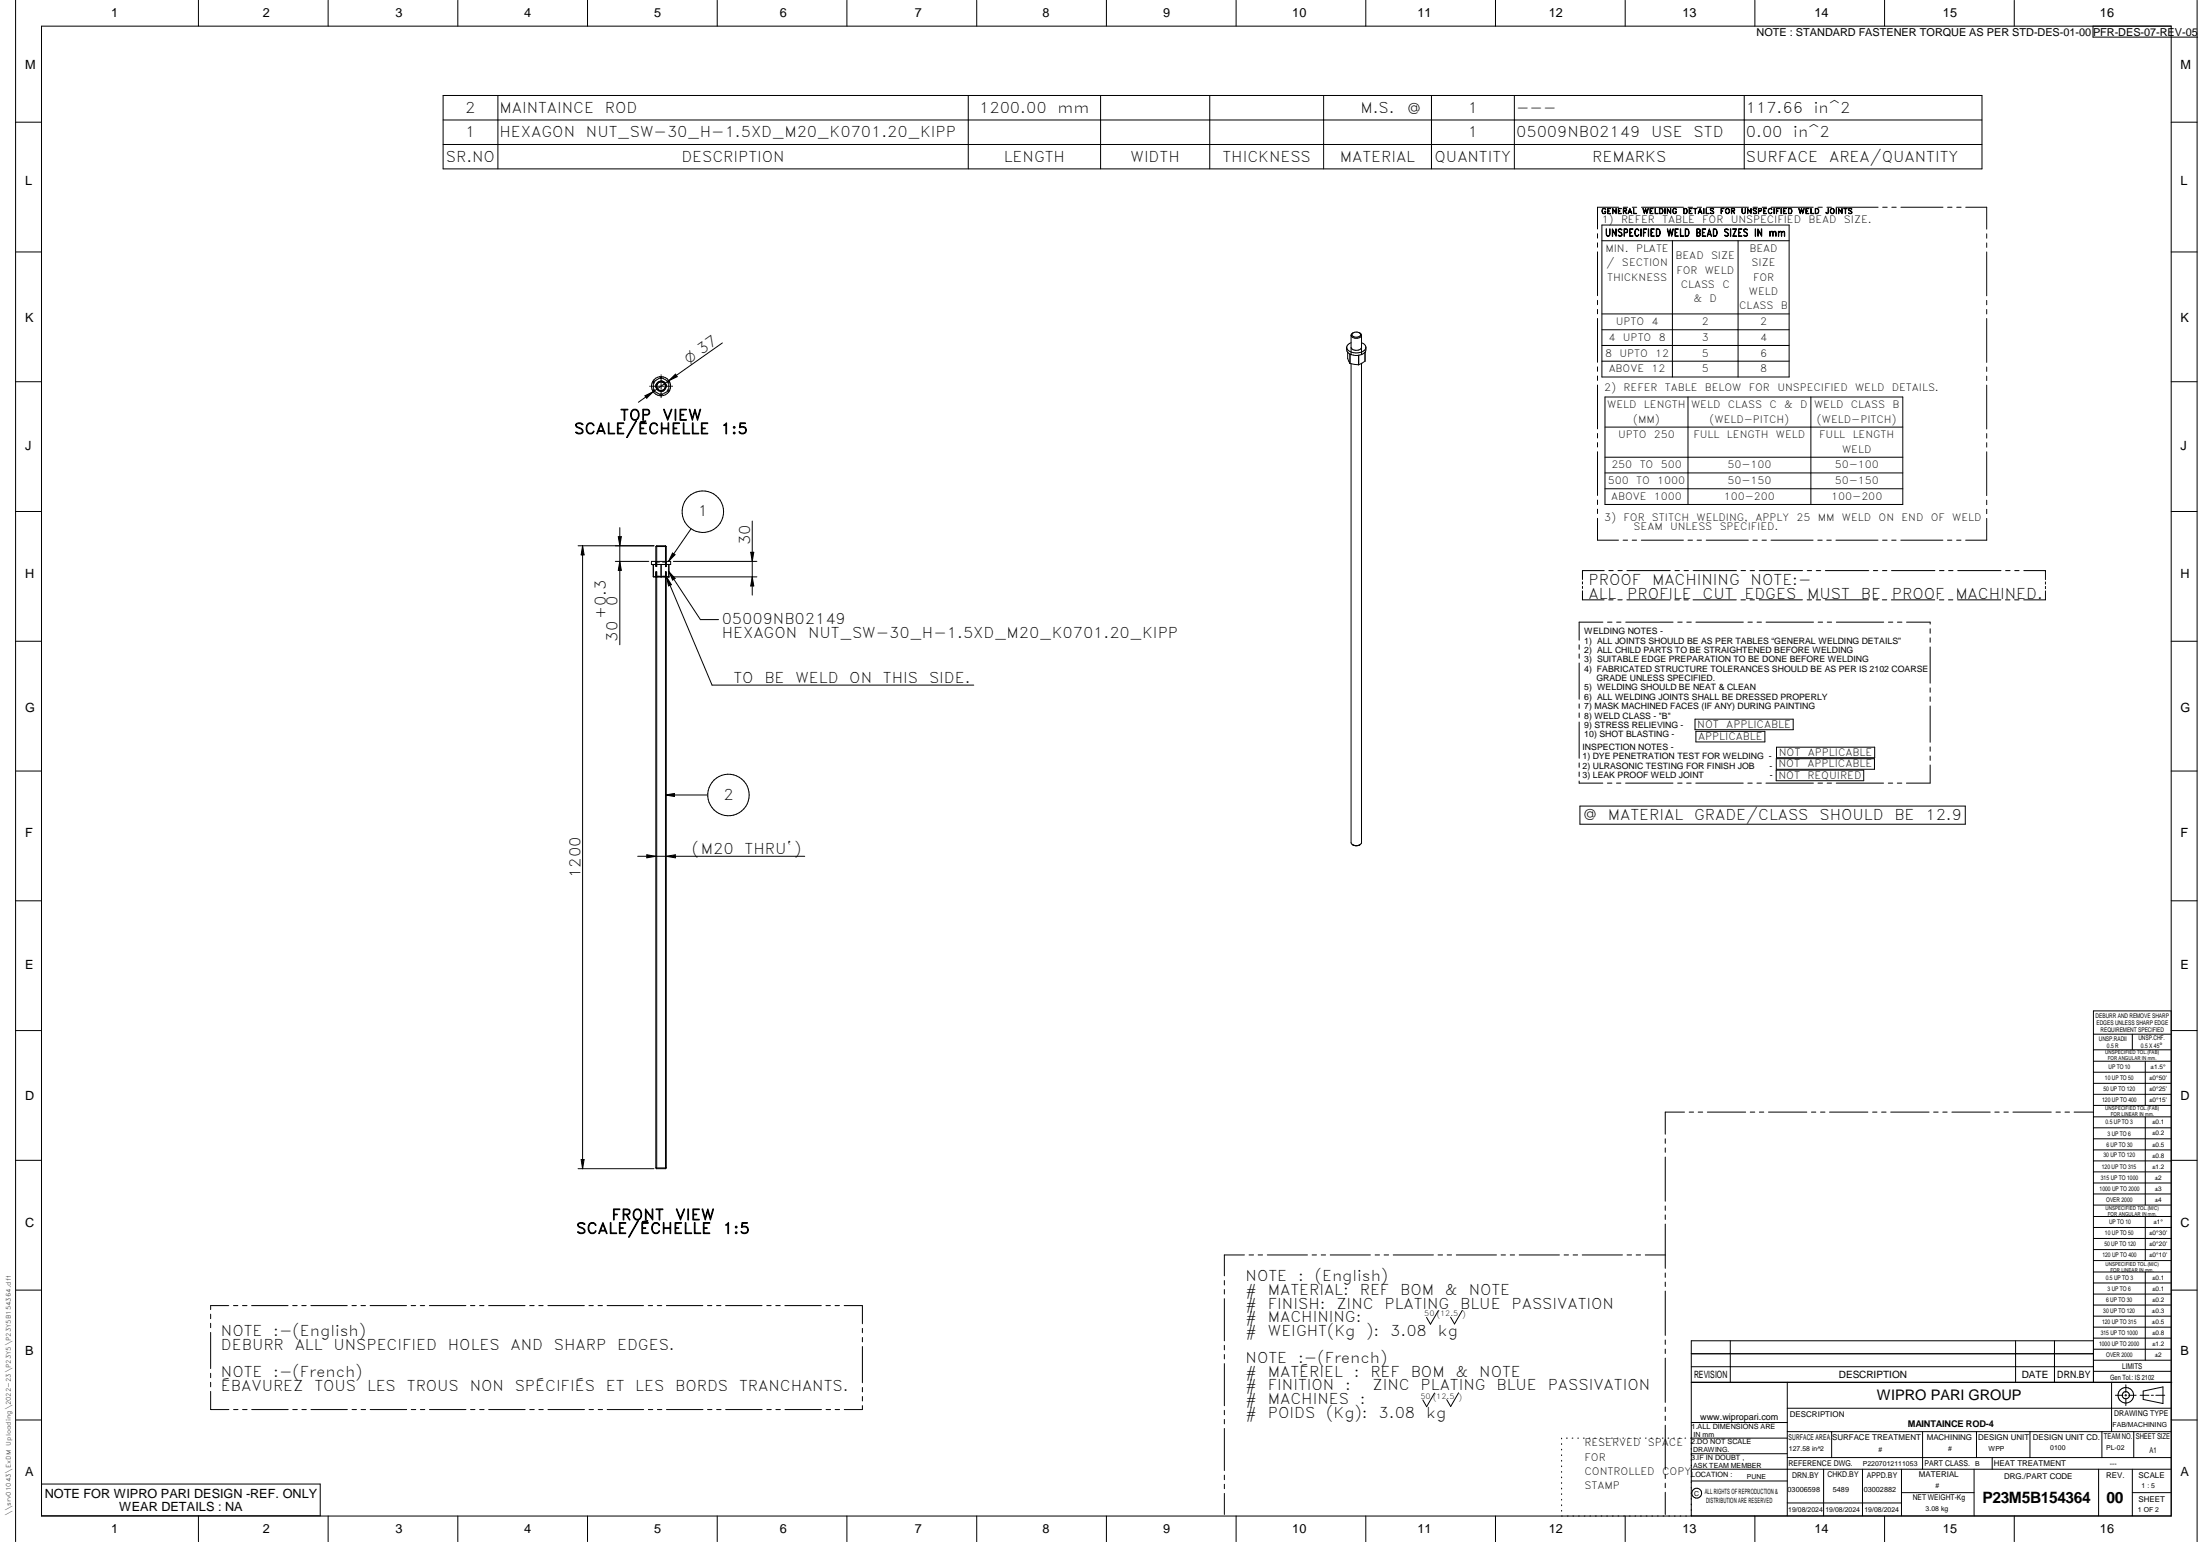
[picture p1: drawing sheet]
<svg xmlns="http://www.w3.org/2000/svg" width="848mm" height="594mm" viewBox="0 0 848 594" stroke-linecap="round" stroke-linejoin="round" font-family="sans-serif">
<g fill="none" stroke="#000" stroke-width=".39">
<path d="M6 .1v593.9M16 10.1h821v574h-821zM76.5 .1v10M126.5 .1v10M176.5 .1v10M226.5 .1v10M276.5 .1v10M326.5 .1v10M376.5 .1v10M426.5 .1v10M476.5 .1v10M526.5 .1v10"/>
<path d="M576.5 .1v10M626.5 .1v10M676.5 .1v10M726.5 .1v10M776.5 .1v10M806.8 10.1v4.2h40.4M847 .1v593.9M170.8 36.8h593.2v28.3h-593.2zM191.9 36.8v28.3M373.3 36.8v28.3M424.3 36.8v28.3M466.3 36.8v28.3"/>
<path d="M510.2 36.8v28.3M551.8 36.8v28.3M583.8 36.8v28.3M672.4 36.8v28.3M6 47.1h10M170.8 46.2h593.2M170.8 55.7h593.2M837 47.1h10M624 79.8h-8.2v8.4M625.7 79.8h1.8M629.2 79.8h1.7M632.8 79.8h16.2"/>
<path d="M650.7 79.8h1.8M654.3 79.8h1.7M657.8 79.8h16.2M675.8 79.8h1.7M679.3 79.8h1.7M682.8 79.8h16.2M700.8 79.8h1.7M704.3 79.8h1.7M707.8 79.8h16.2M725.8 79.8h1.7M729.3 79.8h1.7M732.8 79.8h16.2"/>
<path d="M750.8 79.8h1.7M754.3 79.8h1.7M757.8 79.8h8.1v8.5M6 97.1h10M615.8 90v1.7M615.8 93.6v1.6M615.8 97v16.9M617.5 86.7h72.2v58.5h-72.2zM617.5 92.8h72.2M644.7 92.8v52.4M670 92.8v52.4M765.9 90.1v1.7"/>
<path d="M765.9 93.6v1.7M765.9 97.1v16.9M837 97.1h10M615.8 115.7v1.7M615.8 119.2v1.7M765.9 115.7v1.7M765.9 119.3v1.6M278.5 132.1l-20.6 14.5M519.1 133.8a2.85 2.85 0 0 0 3.4 3.1 3.5 3.5 0 0 0 4-2.1v-1M519.5 135.7v2.4l.9 1.9M520.4 136.4v3.6M520.8 132l-1.4 1-.3 .8"/>
<path d="M520.8 129.2v7.4M520.8 133.8a2.32 2.32 0 0 0 4 0M521.2 128.6a2.1 2.1 0 0 1 3.4 .3 1.96 1.96 0 0 1-3.4 0zM521.6 128.2l-.8 1M523.7 136.9v3.6M524 128.2l.3 .2a.94 .94 0 0 1 .5 1 .94 .94 0 0 1-.9 .8l-1.2 .1-1.1-.2-.8-.9M524.8 132a1.79 1.79 0 0 1 1.7 1.8 1.79 1.79 0 0 1-1.5 1.8 5 5 0 0 1-5.8-1.3l-.1-.5M524.8 140v184.7l-.6 .8-1.1 .3M524.8 129.2v7.4M526.2 139.1h.1M526.2 135.7v3.4M526.2 139.1l-2.5 1.4"/>
<path d="M615.8 122.7v16.9M617.5 120.9h72.2M617.5 127h72.2M617.5 133.1h72.2M617.5 139.1h72.2M765.9 122.7v16.9M6 147.1h10M248.6 152.5l3.2-1.6-2.5 2.5zM250.4 148.8h.2M250.9 148.8h2.1M251.8 150.5h.1M251.8 147.1h.1"/>
<path d="M251.8 147.1v1.1M251.8 149.4v1.1M251.8 150.5l1 .6M251.9 148.3v1M252.1 149.9l.5 .8M252.5 146.9l-.4 .9M252.8 146.5l-1 .6M252.9 151.1l.9 .5M253.1 148.8a1.71 1.71 0 0 0 1 1.5 1.71 1.71 0 0 0 1.8-.2M253.2 147.7a2 2 0 0 1 2.3-.8 2 2 0 0 1 1.3 2M253.2 149.3l.8 1M253.2 147.7l-.3 1.6"/>
<path d="M253.2 148.2v1M253.2 148.3v.5M253.3 148.8h.1M253.4 147.8l-.2 .5M253.5 147.7l-.4 1.1M253.8 146l-.9 .5M253.8 148.8h2.1M253.8 147.4l-.4 .4M253.8 147.4a1.81 1.81 0 0 1 2.7 .9M253.8 151.7l1 .6M254 147.3l-.2 .1M254.3 145.8h1"/>
<path d="M254.3 151.7h1.1M254.8 145.3h.1M254.8 152.2h.1M254.8 147.7v2.2M254.8 150.2v.1M254.8 153v.2M254.8 145.3l-.9 .6M254.8 144.4v.1M254.8 144.8v2.2M254.8 147.3v.1M254.8 145.3l1 .6M255.1 146.8a2 2 0 0 1 1.7 2.6 2 2 0 0 1-2.8 1.2 2 2 0 0 1-.8-2.9"/>
<path d="M255.7 147.3l.5 .5M255.8 151.7l-1 .6M255.9 146l.8 .5M256 150.4l-.5 .3h-1.2M256.2 148.8h.1M256.5 148.3v1M256.5 149.3l-.3 .5M256.5 149.3a1.75 1.75 0 0 1-1.7 1.2v2.2M256.5 149.3l-.8 .9M256.6 148.8h2.2M256.8 151.1l-.9 .5M256.9 146.5l1 .6v1.1"/>
<path d="M257.1 146.9l.5 .8M257.6 149.8l-.5 .9M257.8 148.3v1M257.8 147.1h.1M257.9 150.5h.1M257.9 146.6l2.5-2.5 .7 1zM257.9 146.6l-11.8 8.4M257.9 150.5l-1.1 .6M257.9 149.4v1.1M259.1 148.8h.1M520.4 140l3.3 .5M520.4 140h.1"/>
<path d="M520.8 140.1v184.6l.7 .8 1.1 .3M523.7 140.5h.1M615.8 141.4v1.6M615.8 144.9v1.7M615.8 148.3v16.9M618.7 153h114.8v41.4h-114.8zM650.7 153v41.4M698.1 153v41.4M765.9 141.4v1.7M765.9 144.9v1.7M765.9 148.4v16.9M837 147.1h10"/>
<path d="M615.8 167v1.7M615.8 170.5v1.7M615.8 174v16.9M618.7 164.5h114.8M618.7 176.1h114.8M765.9 167v1.8M765.9 170.6v1.7M765.9 174.1v16.8M6 197.1h10M615.8 192.7v1.7M615.8 196.2v1.7M615.8 199.7v8.4h8.1"/>
<path d="M618.7 182.2h114.8M618.7 188.3h114.8M765.9 192.7v1.7M765.9 196.2v1.7M765.9 199.7v8.4h-8.2M837 197.1h10M222.8 210.3h29.3M224.6 210.3v240M224.6 210.3l.6 3.5h-1.2zM237.2 216.3h12.9M238.3 206.8h1.2l-.6 3.5zM238.9 216.3l.6 3.5h-1.2z"/>
<path d="M238.9 203.3v45.1M251.1 216.3h7.4v1.2h-7.4zM251.8 217.5v4.7h3M251.8 217.5h.1M251.8 217.5v4.7h6.1v-4.7M252.8 210.6v7.7M252.8 216.3h.1M252.8 210.6h4M253 216.5h.1M253.1 216.5h1.1M253.1 216.5v1.8M253.2 210.3v7.9"/>
<path d="M253.2 210.3h3.3M253.2 210.3l-.4 .3M254.8 217.5h.1M254.8 217.5v4.7M255.4 216.5h1.2M256.5 210.3v7.9M256.5 210.3l.3 .3M256.6 216.5h.1M256.6 216.5v1.9M256.8 210.6v7.7M256.8 216.3v.1M257.8 217.5v4.7h-3"/>
<path d="M257.9 217.5h.1M259.2 213.1l1 .6-2.5 2.6zM259.6 216.3h32.2M266.4 203.7l-8.7 12.6M289.4 212.8h1.2l-.6 3.5zM290 200.7v28.6M618.4 219.8h-8.4v3.5M620.2 219.8h1.7M623.7 219.8h1.7M625.7 208.1h1.7M627.2 219.8h16.7M629.2 208.1h1.7"/>
<path d="M632.7 208.1h16.2M645.7 219.8h1.7M649.2 219.8h1.7M650.7 208.1h1.7M652.7 219.8h16.7M654.2 208.1h1.7M657.7 208.1h16.2M671.2 219.8h1.7M674.7 219.8h1.7M675.7 208.1h1.7M678.2 219.8h16.7M679.2 208.1h1.7"/>
<path d="M682.7 208.1h16.2M696.7 219.8h1.7M700.2 219.8h1.7M700.7 208.1h1.7M703.7 219.8h16.7M704.2 208.1h1.8M707.7 208.1h16.2M722.2 219.8h1.7M725.7 219.8h1.7M725.7 208.1h1.8M729.1 219.8h16.8M729.2 208.1h1.7"/>
<path d="M732.7 208.1h16.3M747.6 219.8h1.8M750.7 208.1h1.7M751.2 219.8h1.7M754.3 208.1h1.6M754.7 219.8h16.7M773.1 219.8h1.8M776.6 219.8h1.7M780.2 219.8h8.3v3.5M252.8 220.3v229.7M252.9 222.2l-.1 .1M253.1 222h1.1"/>
<path d="M253.1 220.2v1.8M253.1 222h-.1M253.2 220.3v230M254.8 222.2h.1M255.4 222h1.2M256.5 220.3v230M256.6 222l.1 .1M256.6 220.2v1.8M256.8 222.3h.1M256.8 220.3v229.7M256.9 222.3l1.9 3-1.1 .4zM256.9 222.2l17.6 41.7h100.9"/>
<path d="M257.9 222.2h.1M257.9 220.3l12.1 18.4h7M257.9 220.3l2.4 2.5-1 .7zM258.9 222.2h32.9M290 222.3l.6 3.5h-1.2zM610 227.6v3.5h8.4M610 224.2v.8M610 225.9v.8M617.9 239.7h-9.1v6.9M619.7 239.7h1.7M620.1 231.1h1.7M623.2 239.7h1.7"/>
<path d="M623.7 231.1h1.6M626.7 239.7h18.2M627.1 231.1h16.7M645.6 231.1h1.8M646.8 239.7h1.7M649.1 231.1h1.7M650.2 239.7h1.8M652.7 231.1h16.6M653.8 239.7h18.2M671.1 231.1h1.7M673.8 239.7h1.7M674.6 231.1h1.7"/>
<path d="M677.3 239.7h1.7M678.1 231.1h16.7M680.8 239.7h18.3M696.6 231.1h1.7M700.1 231.1h1.7M700.9 239.7h1.7M703.6 231.1h16.7M704.4 239.7h1.7M707.9 239.7h18.2M722.1 231.1h1.7M725.6 231.1h1.7M728 239.7h1.7"/>
<path d="M729.1 231.1h16.7M731.4 239.7h1.8M734.9 239.7h9.2v.8M747.6 231.1h1.7M751.1 231.1h1.7M754.6 231.1h16.7M773.1 231.1h1.7M776.6 231.1h1.7M788.5 227.7v3.4h-8.4M788.5 224.2v.8M788.5 225.9v.9M6 247.1h10"/>
<path d="M608.8 248.4v1.7M608.8 251.9v1.7M608.8 255.4v14M744.1 242.2v1.8M744.1 245.7v1.7M744.1 249.3v13.9M837 247.1h10M608.8 271.2v1.7M608.8 274.7v1.7M608.8 278.2v13.9M653.4 277.1h37.9v4h-37.9zM744.1 265v1.7"/>
<path d="M744.1 268.5v1.7M744.1 272v14M6 297.1h10M608.8 293.9v1.7M608.8 297.4v1.7M653.8 281.8h26.5v4h-26.5zM684.7 296.7h33.7v4.1h-33.7zM684.7 292.3h37.9v4.1h-37.9zM684.8 287.9h37.9v4h-37.9zM744.1 294.7v7h-9.2M744.1 287.7v1.7M744.1 291.3v1.6"/>
<path d="M837 297.1h10M256.5 306.3l3.5-.6v1.2zM256.5 306.3h16.3M608.8 300.9v.8h9.1M609 310.6h148.6v6.9h-148.6zM619.6 301.7h1.8M623.1 301.7h1.7M626.7 301.7h18.2M646.7 301.7h1.7M650.2 301.7h1.7M653.7 301.7h18.3M673.8 301.7h1.7"/>
<path d="M677.3 301.7h1.7M680.8 301.7h18.3M700.8 301.7h1.8M704.3 301.7h1.7M707.9 301.7h18.2M727.9 301.7h1.7M731.4 301.7h1.7M245.8 329.9h64.4M249.3 329.3l3.5 .6-3.5 .6zM256.8 329.9l3.5-.6 .1 1.2zM521.4 325.5l1.2 .3M523.1 325.8h-.5"/>
<path d="M524.3 325.5l-1.2 .3M6 347h10M837 347h10M6 397h10M807 398.4h30M822 398.4v6.1M837 397h10M837 389.5h-30v143.1M807 404.5h30M807 408.9h30M807 413.1h30M807 417.4h30"/>
<path d="M827 408.9v17M641.9 438.7v1.8M649.4 428.5h-7.5v8.5M651.2 428.5h1.7M654.6 428.5h1.8M658.2 428.5h14.7M674.7 428.5h1.7M678.2 428.5h1.7M681.7 428.5h14.8M698.3 428.5h1.7M701.8 428.5h1.7M705.3 428.5h14.7"/>
<path d="M721.9 428.5h1.7M725.3 428.5h1.8M728.9 428.5h14.7M745.4 428.5h1.7M748.9 428.5h1.7M752.4 428.5h14.8M769 428.5h1.7M772.5 428.5h1.7M776 428.5h14.7M792.6 428.5h1.7M796 428.5h1.8M799.5 428.5h7.4"/>
<path d="M807 421.6h30M807 425.9h30M807 430.3h30M807 434.5h30M807 438.7h30M827 430.3v34M6 447h10M222.8 450.3h29.3M224 446.7h1.2l-.6 3.6zM252.8 450h4M252.8 450l.4 .3M253.2 450.3h3.3"/>
<path d="M256.8 450l-.3 .3M641.9 442.3v1.6M641.9 445.8v17M807 443h30M807 447.3h30M807 451.5h30M807 455.8h30M807 460h30M837 447h10M641.9 464.6v1.7M641.9 468.1v1.7M641.9 471.6v17.1"/>
<path d="M807 464.3h30M807 468.7h30M807 472.9h30M807 477.1h30M827 468.7v16.9M6 497h10M472 493.4v1.6M472 496.8v1.8M479.7 483.5h-7.7v8M481.5 483.5h1.7M485 483.5h1.7M488.5 483.5h15.5"/>
<path d="M505.8 483.5h1.7M509.3 483.5h1.7M512.8 483.5h15.5M530.1 483.5h1.7M533.6 483.5h1.7M537.1 483.5h15.5M554.4 483.5h1.7M557.9 483.5h1.7M561.4 483.5h15.5M578.7 483.5h1.6M582.2 483.5h1.7M585.6 483.5h15.5"/>
<path d="M603 483.5h1.6M606.4 483.5h1.8M609.9 483.5h15.5M627.2 483.5h1.7M630.7 483.5h1.7M634.2 483.5h7.7M641.9 490.4v1.7M641.9 493.9v1.7M641.9 497.4v17.1M807 481.4h30M807 485.6h30M807 490.1h30"/>
<path d="M807 494.3h30M807 498.6h30M827 490.1v33.9M837 497h10M81.2 506.3v1.7M81.2 509.8v1.7M81.2 513.3v14M88.2 503h-7v1.5M90 503h1.7M93.5 503h1.7M97 503h14M112.8 503h1.8"/>
<path d="M116.3 503h1.7M119.8 503h14.1M135.7 503h1.7M139.1 503h1.8M142.7 503h14M158.5 503h1.7M162 503h1.7M165.5 503h14.1M181.4 503h1.6M184.9 503h1.7M188.3 503h14.1M204.2 503h1.7"/>
<path d="M207.7 503h1.7M211.2 503h14.1M227 503h1.7M230.5 503h1.7M234 503h14.1M249.9 503h1.7M253.4 503h1.7M256.9 503h14M272.7 503h1.7M276.2 503h1.7M279.7 503h14.1M295.6 503h1.7"/>
<path d="M299 503h1.8M302.6 503h14M318.4 503h1.7M321.9 503h1.7M325.4 503h7v7M332.4 511.8v1.7M332.4 515.3v1.7M332.4 518.8v13.9M472 500.3v16.3M472 518.3v1.8M554.5 504.9l-3.1 5.3-1.5-2.7M563.7 504.8l-3 5.3-1.5-2.7"/>
<path d="M641.9 516.3v1.6M641.9 519.8v1.7M667 516.6v16M777 516.6v16M792 516.6v16M807 502.8h30M807 507.1h30M807 511.3h30M807 515.5h30M807 519.8h30M807 516.6h-155v67.5M81.2 536.1v7h7"/>
<path d="M81.2 529.1v1.7M81.2 532.6v1.7M332.4 534.5v1.7M332.4 538v1.7M472 521.8v1.7M472 525.4v16.2M553 536.7l-3 5.3-1.5-2.7M562.3 536.6l-3.1 5.3-1.5-2.7M641.9 523.2v17.1M652 532.6h185.2M652 521.5h155M652 526.5h155"/>
<path d="M689 532.6v51.4M807 524h30M807 528.3h30M814 532.6v19M815.5 537.5h2.8M819.1 537.5h.7M819.5 533.5v2.9M819.5 537.2v.7M819.5 538.7v2.8M820.6 537.5h2.9M825 537.5h3.4M826.2 535.9l7.6-1.6v6.4l-7.6-1.5z"/>
<path d="M829.3 537.5h.8M831 537.5h3.5M6 547.1h10M90 543.1h1.7M93.5 543.1h1.7M97 543.1h14.1M112.9 543.1h1.7M116.4 543.1h1.7M119.9 543.1h14M135.7 543.1h1.7M139.2 543.1h1.7M142.7 543.1h14.1"/>
<path d="M158.5 543.1h1.8M162.1 543.1h1.6M165.6 543.1h14M181.4 543.1h1.7M184.9 543.1h1.7M188.4 543.1h14M204.2 543.1h1.8M207.7 543.1h1.7M211.2 543.1h14.1M227.1 543.1h1.7M230.6 543.1h1.7M234.1 543.1h14"/>
<path d="M249.9 543.1h1.7M253.4 543.1h1.7M256.9 543.1h14.1M272.8 543.1h1.6M276.3 543.1h1.7M279.7 543.1h14.1M295.6 543.1h1.7M299.1 543.1h1.7M302.6 543.1h14.1M318.4 543.1h1.8M321.9 543.1h1.7M332.4 541.5v1.6h-6.9"/>
<path d="M472 543.3v1.7M472 546.9v1.7M472 550.3v16.2M602 554.1v.3M602 556.2v.3M602 558.3v.3M603.8 554.1h.4M606 554.1h.3M608.2 554.1h.3M610.4 554.1h.3M612.6 554.1h.3M614.7 554.1h.3"/>
<path d="M616.9 554.1h.3M619.1 554.1h.3M621.2 554.1h.3M623.4 554.1h.3M625.6 554.1h.3M627.8 554.1h.3M629.9 554.1h.4M632.1 554.1h.3M634.3 554.1h.3M636.5 554.1h.3M638.6 554.1h.3M640.8 554.1h.3"/>
<path d="M641.9 542.1v1.7M641.9 545.6v1.7M641.9 549.1v17M643 554.1h.3M645.2 554.1h.3M647.3 554.1h.4M649.5 554.1h.3M652 548h37M689 542.5h148M689 551.6h148M689 554.1h-37.3M706.1 551.6v10"/>
<path d="M741.1 551.6v14.4M761.9 551.6v10M782.5 551.6v10M810.3 551.6v10M822.5 551.6v10M837 547.1h10M16 571.8h107.4v12.2h-107.4M472 568.3v1.8M472 571.8v1.7M472 575.4v8.1M602 560.5v.3M602 562.6v.3"/>
<path d="M602 564.8v.3M602 566.9v.3M602 569v.3M602 571.2v.3M602 573.3v.4M602 575.5v.3M602 577.6v.3M602 579.8v.3M641.9 567.9v1.7M641.9 571.4v1.8M641.9 574.9v8.6M652 570.6h37"/>
<path d="M652 560.1h37M689 561.6h148M689 579h44M703 566v18M718 566v18M733 575.1h28M733 566v18M761 566v18M768 561.6v4.4M809 566v18M822 566v18M822 575.1h15"/>
<path d="M837 566h-185M76.5 584.1v9.9M126.5 584.1v9.9M176.5 584.1v9.9M226.5 584.1v9.9M276.5 584.1v9.9M326.5 584.1v9.9M376.5 584.1v9.9M426.5 584.1v9.9M476.5 584.1v9.9M526.5 584.1v9.9M576.5 584.1v9.9"/>
<path d="M602 581.9v.3M626.5 584.1v9.9M652 584h185M676.5 584.1v9.9M726.5 584.1v9.9M776.5 584.1v9.9"/>
<circle cx="254.8" cy="148.8" r="3.7"/>
<circle cx="270.9" cy="197.1" r="8"/>
<circle cx="280.8" cy="306.3" r="8"/>
<circle cx="819.5" cy="537.5" r="2.99"/>
<circle cx="819.5" cy="537.5" r="1.39"/>
<circle cx="654.1" cy="575.3" r="1.9"/>
</g>
<g fill="#000">
<path d="M248.6 152.5l3.2-1.6-2.5 2.5zM257.9 146.6l2.5-2.5 .7 1zM224.6 210.3l.6 3.5h-1.2zM238.3 206.8h1.2l-.6 3.5zM238.9 216.3l.6 3.5h-1.2zM259.2 213.1l1 .6-2.5 2.6zM289.4 212.8h1.2l-.6 3.5zM256.9 222.3l1.9 3-1.1 .4zM257.9 220.3l2.4 2.5-1 .7zM290 222.3l.6 3.5h-1.2zM256.5 306.3l3.5-.6v1.2zM249.3 329.3l3.5 .6-3.5 .6z"/>
<path d="M256.8 329.9l3.5-.6v1.2zM224 446.7h1.2l-.6 3.6z"/>
</g>
<g font-size="6">
<text x="764.3" y="578.9">P23M5B154364</text>
<text x="812.1" y="578.9">00</text>
</g>
<g font-size="5.7">
<text x="179.4" y="43.4">2</text>
<text x="192.6" y="43.4">MAINTAINCE</text>
<text x="233.2" y="43.4">ROD</text>
<text x="377.5" y="43.4">1200.00</text>
<text x="407.6" y="43.4">mm</text>
<text x="524.4" y="43.4">M.S.</text>
<text x="542.5" y="43.8">@</text>
<text x="565.8" y="43.4">1</text>
<text x="584.5" y="43.4">---</text>
<text x="673" y="43.4">117.66</text>
<text x="699.2" y="43.4">in^2</text>
<text x="179.4" y="52.9">1</text>
<text x="192.6" y="52.9">HEXAGON</text>
<text x="225.9" y="52.9">NUT_SW-30_H-1.5XD_M20_K0701.20_KIPP</text>
<text x="565.8" y="52.9">1</text>
<text x="584.5" y="52.9">05009NB02149</text>
<text x="636.5" y="52.9">USE</text>
<text x="652.9" y="52.9">STD</text>
<text x="673" y="52.9">0.00</text>
<text x="691.3" y="52.9">in^2</text>
<text x="171.9" y="62.3">SR.NO</text>
<text x="262.7" y="62.3">DESCRIPTION</text>
<text x="387" y="62.3">LENGTH</text>
<text x="435.8" y="62.3">WIDTH</text>
<text x="471.3" y="62.3">THICKNESS</text>
<text x="516.5" y="62.3">MATERIAL</text>
<text x="553" y="62.3">QUANTITY</text>
<text x="613.8" y="62.3">REMARKS</text>
<text x="673" y="62.3">SURFACE</text>
<text x="705.1" y="62.3">AREA/QUANTITY</text>
<text x="239" y="161.9">TOP</text>
<text x="255.4" y="161.9">VIEW</text>
<text x="221.3" y="167.2">SCALE/ÉCHELLE</text>
<text x="277.9" y="167.2">1:5</text>
<text x="269" y="198.9">1</text>
<text x="289.1" y="209.9" transform="rotate(-90 289.1 209.9)">30</text>
<text x="612.4" y="225.5">PROOF</text>
<text x="636.8" y="225.5">MACHINING</text>
<text x="674.9" y="225.5">NOTE:-</text>
<text x="238" y="233.6" transform="rotate(-90 238 233.6)">0</text>
<text x="612.4" y="230.7">ALL</text>
<text x="627.3" y="230.7">PROFILE</text>
<text x="656.3" y="230.7">CUT</text>
<text x="672.5" y="230.7">EDGES</text>
<text x="696.6" y="230.7">MUST</text>
<text x="717.3" y="230.7">BE</text>
<text x="729.3" y="230.7">PROOF</text>
<text x="753.8" y="230.7">MACHINED.</text>
<text x="233.5" y="238.6" transform="rotate(-90 233.5 238.6)">+0.3</text>
<text x="278.2" y="240.5">05009NB02149</text>
<text x="278.2" y="245.7">HEXAGON</text>
<text x="311.5" y="245.7">NUT_SW-30_H-1.5XD_M20_K0701.20_KIPP</text>
<text x="238" y="247.2" transform="rotate(-90 238 247.2)">30</text>
<text x="282.7" y="263.1">TO</text>
<text x="294.7" y="263.1">BE</text>
<text x="306.6" y="263.1">WELD</text>
<text x="327.4" y="263.1">ON</text>
<text x="340.4" y="263.1">THIS</text>
<text x="358.1" y="263.1">SIDE.</text>
<text x="278.8" y="308.1">2</text>
<text x="610.3" y="315.8">@</text>
<text x="619.9" y="315.8">MATERIAL</text>
<text x="653.1" y="315.8">GRADE/CLASS</text>
<text x="701.4" y="315.8">SHOULD</text>
<text x="730.3" y="315.8">BE</text>
<text x="742.3" y="315.8">12.9</text>
<text x="266.7" y="329">(M20</text>
<text x="287" y="329">THRU`)</text>
<text x="223.7" y="338.2" transform="rotate(-90 223.7 338.2)">1200</text>
<text x="235.7" y="470">FRONT</text>
<text x="260.3" y="470">VIEW</text>
<text x="222.1" y="475.3">SCALE/ÉCHELLE</text>
<text x="278.6" y="475.3">1:5</text>
<text x="480.2" y="493.6">NOTE</text>
<text x="500.4" y="493.6">:</text>
<text x="506.8" y="493.6">(English)</text>
<text x="480.2" y="498.9">#</text>
<text x="488.8" y="498.9">MATERIAL:</text>
<text x="524.2" y="498.9">REF</text>
<text x="539.8" y="498.9">BOM</text>
<text x="557" y="498.9">&amp;</text>
<text x="566.2" y="498.9">NOTE</text>
<text x="480.2" y="504.1">#</text>
<text x="480.2" y="509.4">#</text>
<text x="488.8" y="509.4">MACHINING:</text>
<text x="488.8" y="504.1">FINISH:</text>
<text x="515.2" y="504.1">ZINC</text>
<text x="533.7" y="504.1">PLATING</text>
<text x="562.9" y="504.1">BLUE</text>
<text x="582.7" y="504.1">PASSIVATION</text>
<text x="85.2" y="514.7">NOTE</text>
<text x="105.4" y="514.7">:-(English)</text>
<text x="480.2" y="514.6">#</text>
<text x="488.8" y="514.6">WEIGHT(Kg</text>
<text x="526.7" y="514.6">):</text>
<text x="535.9" y="514.6">3.08</text>
<text x="554.2" y="514.6">kg</text>
<text x="85.2" y="520">DEBURR</text>
<text x="113.6" y="520">ALL</text>
<text x="128.5" y="520">UNSPECIFIED</text>
<text x="172.7" y="520">HOLES</text>
<text x="196.8" y="520">AND</text>
<text x="213.5" y="520">SHARP</text>
<text x="237.9" y="520">EDGES.</text>
<text x="480.2" y="525.1">NOTE</text>
<text x="500.4" y="525.1">:-(French)</text>
<text x="85.2" y="530.5">NOTE</text>
<text x="105.4" y="530.5">:-(French)</text>
<text x="480.2" y="530.4">#</text>
<text x="488.8" y="530.4">MATÉRIEL</text>
<text x="521.8" y="530.4">:</text>
<text x="528.3" y="530.4">REF</text>
<text x="543.8" y="530.4">BOM</text>
<text x="561.1" y="530.4">&amp;</text>
<text x="570.2" y="530.4">NOTE</text>
<text x="85.2" y="535.7">ÉBAVUREZ</text>
<text x="121.2" y="535.7">TOUS</text>
<text x="141.5" y="535.7">LES</text>
<text x="156.8" y="535.7">TROUS</text>
<text x="181.1" y="535.7">NON</text>
<text x="198.4" y="535.7">SPÉCIFIÉS</text>
<text x="233.5" y="535.7">ET</text>
<text x="244.9" y="535.7">LES</text>
<text x="260.3" y="535.7">BORDS</text>
<text x="284.9" y="535.7">TRANCHANTS.</text>
<text x="480.2" y="535.7">#</text>
<text x="488.8" y="535.7">FINITION</text>
<text x="518.6" y="535.7">:</text>
<text x="529.1" y="535.7">ZINC</text>
<text x="547.6" y="535.7">PLATING</text>
<text x="576.9" y="535.7">BLUE</text>
<text x="596.6" y="535.7">PASSIVATION</text>
<text x="480.2" y="540.9">#</text>
<text x="488.8" y="540.9">MACHINES</text>
<text x="524.2" y="540.9">:</text>
<text x="480.2" y="546.2">#</text>
<text x="488.8" y="546.2">POIDS</text>
<text x="511.2" y="546.2">(Kg):</text>
<text x="531.4" y="546.2">3.08</text>
<text x="549.7" y="546.2">kg</text>
</g>
<text font-size="5.6" x="723.5" y="539.3">WIPRO PARI GROUP</text>
<text font-size="5.4" x="265.5" y="140.2" transform="rotate(-35 265.5 140.2)">O 37</text>
<g font-size="4.9">
<text x="42.9" y="6.6">1</text>
<text x="101.3" y="6.7">2</text>
<text x="152.5" y="6.7">3</text>
<text x="202.1" y="6.7">4</text>
<text x="252.1" y="6.7">5</text>
<text x="300.6" y="6.7">6</text>
<text x="352.6" y="6.7">7</text>
<text x="401.9" y="6.7">8</text>
<text x="448.4" y="6.7">9</text>
<text x="498.1" y="6.7">10</text>
<text x="546.4" y="6.7">11</text>
<text x="597" y="6.7">12</text>
<text x="648.5" y="6.6">13</text>
<text x="699.4" y="6.6">14</text>
<text x="749" y="6.7">15</text>
<text x="809.5" y="6.6">16</text>
<text x="9.7" y="26.7">M</text>
<text x="840.6" y="26.7">M</text>
<text x="9.7" y="71.4">L</text>
<text x="840.6" y="71.4">L</text>
<text x="9.7" y="124.2">K</text>
<text x="840.6" y="124.2">K</text>
<text x="9.7" y="173.4">J</text>
<text x="840.6" y="173.4">J</text>
<text x="9.7" y="222.7">H</text>
<text x="840.6" y="222.7">H</text>
<text x="9.7" y="274.3">G</text>
<text x="840.6" y="274.3">G</text>
<text x="9.7" y="322.6">F</text>
<text x="840.6" y="322.6">F</text>
<text x="9.7" y="373.3">E</text>
<text x="840.6" y="373.3">E</text>
<text x="9.7" y="423.8">D</text>
<text x="840.6" y="423.8">D</text>
<text x="9.7" y="472.8">C</text>
<text x="840.6" y="472.8">C</text>
<text x="9.7" y="522.1">B</text>
<text x="840.6" y="522.1">B</text>
<text x="9.7" y="568.7">A</text>
<text x="840.6" y="568.7">A</text>
<text x="17.2" y="577">NOTE FOR WIPRO PARI DESIGN -REF. ONLY</text>
<text x="45.9" y="582.3">WEAR DETAILS : NA</text>
<text x="42.9" y="590.6">1</text>
<text x="101.3" y="590.7">2</text>
<text x="152.5" y="590.7">3</text>
<text x="202.1" y="590.7">4</text>
<text x="252.1" y="590.7">5</text>
<text x="300.6" y="590.7">6</text>
<text x="352.6" y="590.7">7</text>
<text x="401.9" y="590.7">8</text>
<text x="448.4" y="590.7">9</text>
<text x="498.1" y="590.7">10</text>
<text x="546.4" y="590.7">11</text>
<text x="597" y="590.7">12</text>
<text x="648.5" y="590.6">13</text>
<text x="699.4" y="590.5">14</text>
<text x="749" y="590.7">15</text>
<text x="809.5" y="590.5">16</text>
</g>
<text font-size="4.2" x="677.1" y="13.9">NOTE : STANDARD FASTENER TORQUE AS PER STD-DES-01-00PFR-DES-07-REV-05</text>
<g font-size="3.9">
<text x="617.4" y="86.1">1)</text>
<text x="624.9" y="86.1">REFER</text>
<text x="640.7" y="86.1">TABLE</text>
<text x="656.2" y="86.1">FOR</text>
<text x="667.2" y="86.1">UNSPECIFIED</text>
<text x="697.1" y="86.1">BEAD</text>
<text x="710.8" y="86.1">SIZE.</text>
<text x="618.7" y="91.1">UNSPECIFIED WELD BEAD SIZES IN mm</text>
<text x="618.9" y="97.1">MIN.</text>
<text x="630.7" y="97.1">PLATE</text>
<text x="645.9" y="99.9">BEAD</text>
<text x="659.6" y="99.9">SIZE</text>
<text x="674.4" y="97.1">BEAD</text>
<text x="619.3" y="102.7">/</text>
<text x="625.3" y="102.7">SECTION</text>
<text x="646.2" y="105.4">FOR</text>
<text x="657.2" y="105.4">WELD</text>
<text x="675.2" y="102.7">SIZE</text>
<text x="619.5" y="108.2">THICKNESS</text>
<text x="647.9" y="110.9">CLASS</text>
<text x="664" y="110.9">C</text>
<text x="674.2" y="113.7">WELD</text>
<text x="675.8" y="108.2">FOR</text>
<text x="652.8" y="116.5">&amp;</text>
<text x="659" y="116.5">D</text>
<text x="670.5" y="119.2">CLASS</text>
<text x="686.5" y="119.2">B</text>
<text x="622.9" y="125.3">UPTO</text>
<text x="636.6" y="125.3">4</text>
<text x="656" y="125.3">2</text>
<text x="678.5" y="125.3">2</text>
<text x="620.1" y="131.4">4</text>
<text x="625.6" y="131.4">UPTO</text>
<text x="639.4" y="131.4">8</text>
<text x="656" y="131.4">3</text>
<text x="678.5" y="131.4">4</text>
<text x="618.7" y="137.5">8</text>
<text x="624.3" y="137.5">UPTO</text>
<text x="638.1" y="137.5">12</text>
<text x="656" y="137.5">5</text>
<text x="678.5" y="137.5">6</text>
<text x="620.1" y="143.5">ABOVE</text>
<text x="636.6" y="143.5">12</text>
<text x="656" y="143.5">5</text>
<text x="678.5" y="143.5">8</text>
<text x="618.4" y="150.6">2)</text>
<text x="625.9" y="150.6">REFER</text>
<text x="641.8" y="150.6">TABLE</text>
<text x="657.2" y="150.6">BELOW</text>
<text x="674.2" y="150.6">FOR</text>
<text x="685.1" y="150.6">UNSPECIFIED</text>
<text x="715.2" y="150.6">WELD</text>
<text x="729.3" y="150.6">DETAILS.</text>
<text x="619.6" y="157.3">WELD</text>
<text x="633.7" y="157.3">LENGTH</text>
<text x="651.9" y="157.3">WELD</text>
<text x="666.1" y="157.3">CLASS</text>
<text x="682.1" y="157.3">C</text>
<text x="687.8" y="157.3">&amp;</text>
<text x="694" y="157.3">D</text>
<text x="699.3" y="157.3">WELD</text>
<text x="713.5" y="157.3">CLASS</text>
<text x="729.5" y="157.3">B</text>
<text x="629.5" y="162.8">(MM)</text>
<text x="659" y="162.8">(WELD-PITCH)</text>
<text x="700.4" y="162.8">(WELD-PITCH)</text>
<text x="623.7" y="168.9">UPTO</text>
<text x="637.5" y="168.9">250</text>
<text x="652.8" y="168.9">FULL</text>
<text x="665.7" y="168.9">LENGTH</text>
<text x="684.6" y="168.9">WELD</text>
<text x="701.3" y="168.9">FULL</text>
<text x="714.2" y="168.9">LENGTH</text>
<text x="710.1" y="174.4">WELD</text>
<text x="621.2" y="180.5">250</text>
<text x="632.1" y="180.5">TO</text>
<text x="640.2" y="180.5">500</text>
<text x="665.9" y="180.5">50-100</text>
<text x="707.3" y="180.5">50-100</text>
<text x="619.8" y="186.6">500</text>
<text x="630.7" y="186.6">TO</text>
<text x="638.8" y="186.6">1000</text>
<text x="665.9" y="186.6">50-150</text>
<text x="707.3" y="186.6">50-150</text>
<text x="621.1" y="192.6">ABOVE</text>
<text x="637.6" y="192.6">1000</text>
<text x="664.5" y="192.6">100-200</text>
<text x="706" y="192.6">100-200</text>
<text x="618.4" y="200.8">3)</text>
<text x="625.9" y="200.8">FOR</text>
<text x="636.8" y="200.8">STITCH</text>
<text x="654" y="200.8">WELDING,</text>
<text x="676.7" y="200.8">APPLY</text>
<text x="692.6" y="200.8">25</text>
<text x="700.8" y="200.8">MM</text>
<text x="710" y="200.8">WELD</text>
<text x="724.2" y="200.8">ON</text>
<text x="733" y="200.8">END</text>
<text x="744.3" y="200.8">OF</text>
<text x="752.6" y="200.8">WELD</text>
<text x="629.7" y="204.3">SEAM</text>
<text x="643.8" y="204.3">UNLESS</text>
<text x="662.9" y="204.3">SPECIFIED.</text>
<text x="654.3" y="280.3">NOT</text>
<text x="665.5" y="280.3">APPLICABLE</text>
<text x="654.6" y="285">APPLICABLE</text>
<text x="685.7" y="291.1">NOT</text>
<text x="696.9" y="291.1">APPLICABLE</text>
<text x="685.5" y="299.9">NOT</text>
<text x="685.6" y="295.5">NOT</text>
<text x="696.8" y="299.9">REQUIRED</text>
<text x="696.8" y="295.5">APPLICABLE</text>
<text x="653" y="530.9">REVISION</text>
<text x="708.9" y="530.9">DESCRIPTION</text>
<text x="779.4" y="530.9">DATE</text>
<text x="793.1" y="530.9">DRN.BY</text>
<text x="610.8" y="557.1">RESERVED</text>
<text x="635.2" y="557.1">SPACE</text>
<text x="610.8" y="562.7">FOR</text>
<text x="610.8" y="568.3">CONTROLLED</text>
<text x="640.7" y="568.3">COPY</text>
<text x="610.8" y="573.8">STAMP</text>
</g>
<text font-size="3.6" x="735.4" y="549.8">MAINTAINCE ROD-4</text>
<text font-size="3.5" x="655.4" y="547.1">www.wipropari.com</text>
<g font-size="3.4">
<text x="610.7" y="244.4">WELDING NOTES -</text>
<text x="610.7" y="248">1) ALL JOINTS SHOULD BE AS PER TABLES “GENERAL WELDING DETAILS”</text>
<text x="610.7" y="251.6">2) ALL CHILD PARTS TO BE STRAIGHTENED BEFORE WELDING</text>
<text x="610.7" y="255.2">3) SUITABLE EDGE PREPARATION TO BE DONE BEFORE WELDING</text>
<text x="610.7" y="258.8">4) FABRICATED STRUCTURE TOLERANCES SHOULD BE AS PER IS 2102 COARSE</text>
<text x="615.4" y="262.4">GRADE UNLESS SPECIFIED.</text>
<text x="610.7" y="266">5) WELDING SHOULD BE NEAT &amp; CLEAN</text>
<text x="610.7" y="269.6">6) ALL WELDING JOINTS SHALL BE DRESSED PROPERLY</text>
<text x="610.7" y="273.2">7) MASK MACHINED FACES (IF ANY) DURING PAINTING</text>
<text x="610.7" y="276.8">8) WELD CLASS - &quot;B&quot;</text>
<text x="610.7" y="280.4">9) STRESS RELIEVING -</text>
<text x="610.7" y="284">10) SHOT BLASTING -</text>
<text x="610.1" y="289">INSPECTION NOTES -</text>
<text x="610.1" y="292.6">1) DYE PENETRATION TEST FOR WELDING -</text>
<text x="610.1" y="296.2">2) ULRASONIC TESTING FOR FINISH JOB</text>
<text x="610.1" y="299.8">3) LEAK PROOF WELD JOINT</text>
<text x="682.1" y="296.2">-</text>
<text x="682.3" y="299.8">-</text>
</g>
<g font-size="3.1">
<text x="818.1" y="527.3">LIMITS</text>
<text x="815" y="545.5">DRAWING TYPE</text>
<text x="690" y="546.1">DESCRIPTION</text>
<text x="689.5" y="554.6">SURFACE AREA</text>
<text x="706.2" y="554.6">SURFACE TREATMENT</text>
<text x="742.7" y="554.6">MACHINING</text>
<text x="762.5" y="554.6">DESIGN UNIT</text>
<text x="783.6" y="554.6">DESIGN UNIT CD.</text>
<text x="811" y="554.4">TEAM NO.</text>
<text x="823.3" y="554.5">SHEET SIZE</text>
<text x="828.6" y="559.9">A1</text>
<text x="689.4" y="564.9">REFERENCE DWG.</text>
<text x="690.8" y="569.3">DRN.BY</text>
<text x="704.4" y="569.2">CHKD.BY</text>
<text x="719.6" y="569.3">APPD.BY</text>
<text x="739.7" y="569.1">MATERIAL</text>
<text x="741.8" y="564.7">PART CLASS.</text>
<text x="768.6" y="564.7">HEAT TREATMENT</text>
<text x="772.5" y="569.7">DRG./PART CODE</text>
<text x="811.9" y="569.3">REV.</text>
<text x="824.4" y="569.4">SCALE</text>
<text x="737.3" y="578">NET WEIGHT-Kg</text>
<text x="824.4" y="578.5">SHEET</text>
</g>
<text font-size="3" x="832.4" y="403.9">°</text>
<g font-size="2.8">
<text x="617.3" y="82.3">GENERAL</text>
<text x="633.1" y="82.3">WELDING</text>
<text x="648.7" y="82.3">DETAILS</text>
<text x="663.1" y="82.3">FOR</text>
<text x="671.1" y="82.3">UNSPECIFIED</text>
<text x="693.2" y="82.3">WELD</text>
<text x="703.6" y="82.3">JOINTS</text>
<text x="549" y="507.1">50 (12.5 )</text>
<text x="813.4" y="531.5">Gen Tol.: IS 2102</text>
<text x="547.5" y="538.9">50 (12.5 )</text>
<text x="652.1" y="550.4">1.ALL DIMENSIONS ARE</text>
<text x="652" y="556.4">2.DO NOT SCALE</text>
<text x="652" y="562.5">3.IF IN DOUBT ,</text>
<text x="652" y="569.2">LOCATION :</text>
<text x="657.2" y="575.8">ALL RIGHTS OF REPRODUCTION &amp;</text>
<text x="689.1" y="575">03006598</text>
<text x="706.5" y="574.9">5489</text>
<text x="718.4" y="575">03002882</text>
<text x="657.7" y="579.2">DISTRIBUTION ARE RESERVED</text>
</g>
<g font-size="2.7">
<text x="814.4" y="549.9">FAB/MACHINING</text>
<text x="652.9" y="553.5">IN mm</text>
<text x="652.7" y="559.5">DRAWING.</text>
<text x="689.6" y="559.1">127.58 in^2</text>
<text x="724.1" y="559.2">#</text>
<text x="751" y="559.1">#</text>
<text x="766.6" y="559">WPP</text>
<text x="790.3" y="558.8">0100</text>
<text x="811.9" y="558.8">PL-02</text>
<text x="652.7" y="565.5">ASK TEAM MEMBER</text>
<text x="673.4" y="569.6">PUNE</text>
<text x="718.1" y="564.9">P2207012111053</text>
<text x="761.4" y="564.9">B</text>
<text x="813.3" y="564.9">---</text>
<text x="746.1" y="573.2">#</text>
<text x="825.6" y="573.4">1 : 5</text>
<text x="653.1" y="576.3">C</text>
<text x="689.4" y="582.4">19/08/2024</text>
<text x="703.7" y="582.5">19/08/2024</text>
<text x="718.7" y="582.6">19/08/2024</text>
<text x="742.3" y="582.2">3.08 kg</text>
<text x="824.1" y="582.4">1 OF 2</text>
</g>
<g font-size="2.5">
<text x="807.8" y="392">DEBURR AND REMOVE SHARP</text>
<text x="808.2" y="394.8">EDGES UNLESS SHARP EDGE</text>
<text x="809.1" y="400.9">UNSP.RADII</text>
<text x="809.8" y="397.6">REQUIREMENT SPECIFIED</text>
<text x="824.4" y="400.7">UNSP.CHF.</text>
<text x="812.2" y="403.6">0.5 R</text>
<text x="825.3" y="403.9">0.5 X 45</text>
<text x="812.8" y="411.8">UP TO 10</text>
<text x="829.1" y="411.9">±1.5°</text>
<text x="811.4" y="416.1">10 UP TO 50</text>
<text x="828.5" y="416.1">±0°50'</text>
<text x="810.4" y="424.5">120 UP TO 400</text>
<text x="810.9" y="420.3">50 UP TO 120</text>
<text x="828.5" y="424.5">±0°15'</text>
<text x="828.5" y="420.3">±0°25'</text>
<text x="811.7" y="433.2">0.5 UP TO 3</text>
<text x="812.5" y="437.5">3 UP TO 6</text>
<text x="829.6" y="437.4">±0.2</text>
<text x="829.6" y="433.2">±0.1</text>
<text x="812" y="441.7">6 UP TO 30</text>
<text x="829.6" y="441.7">±0.5</text>
<text x="810.9" y="445.9">30 UP TO 120</text>
<text x="829.6" y="446">±0.8</text>
<text x="809.9" y="454.4">315 UP TO 1000</text>
<text x="810.3" y="450.2">120 UP TO 315</text>
<text x="829.6" y="450.2">±1.2</text>
<text x="830.7" y="454.4">±2</text>
<text x="809.4" y="458.7">1000 UP TO 2000</text>
<text x="830.6" y="458.7">±3</text>
<text x="811.9" y="463">OVER 2000</text>
<text x="830.7" y="463">±4</text>
<text x="813.1" y="471.6">UP TO 10</text>
<text x="830.1" y="471.6">±1°</text>
<text x="811.4" y="475.9">10 UP TO 50</text>
<text x="828.5" y="475.9">±0°30'</text>
<text x="810.4" y="484.4">120 UP TO 400</text>
<text x="811.2" y="480.1">50 UP TO 120</text>
<text x="828.5" y="484.4">±0°10'</text>
<text x="828.5" y="480.1">±0°20'</text>
<text x="811.7" y="493">0.5 UP TO 3</text>
<text x="812.4" y="497.2">3 UP TO 6</text>
<text x="829.6" y="497.3">±0.1</text>
<text x="829.6" y="493">±0.1</text>
<text x="811.9" y="501.5">6 UP TO 30</text>
<text x="829.6" y="501.5">±0.2</text>
<text x="810.8" y="505.8">30 UP TO 120</text>
<text x="829.6" y="505.8">±0.3</text>
<text x="809.8" y="514.3">315 UP TO 1000</text>
<text x="810.3" y="510.1">120 UP TO 315</text>
<text x="829.6" y="510">±0.5</text>
<text x="829.6" y="514.3">±0.8</text>
<text x="809.2" y="518.5">1000 UP TO 2000</text>
<text x="829.6" y="518.5">±1.2</text>
<text x="811.9" y="522.8">OVER 2000</text>
<text x="830.6" y="522.7">±2</text>
</g>
<g font-size="2.4">
<text x="4.1" y="556.9" transform="rotate(-90 4.1 556.9)">Uploading\2022-23\P23Y5\P23Y5B154364.dft</text>
<text x="4.1" y="584.1" transform="rotate(-90 4.1 584.1)">\\srv01043\ExDM</text>
</g>
<g font-size="2.1">
<text x="811.5" y="406.1">UNSPECIFIED TOL.(FAB)</text>
<text x="812.5" y="408.5">FOR ANGULAR IN mm.</text>
<text x="811.6" y="427.7">UNSPECIFIED TOL.(FAB)</text>
<text x="813.6" y="430.1">FOR LINEAR IN mm.</text>
<text x="811.7" y="466.1">UNSPECIFIED TOL.(M/C)</text>
<text x="812.5" y="468.5">FOR ANGULAR IN mm.</text>
<text x="811.7" y="487.6">UNSPECIFIED TOL.(M/C)</text>
<text x="813.6" y="489.9">FOR LINEAR IN mm.</text>
</g>
</svg>
